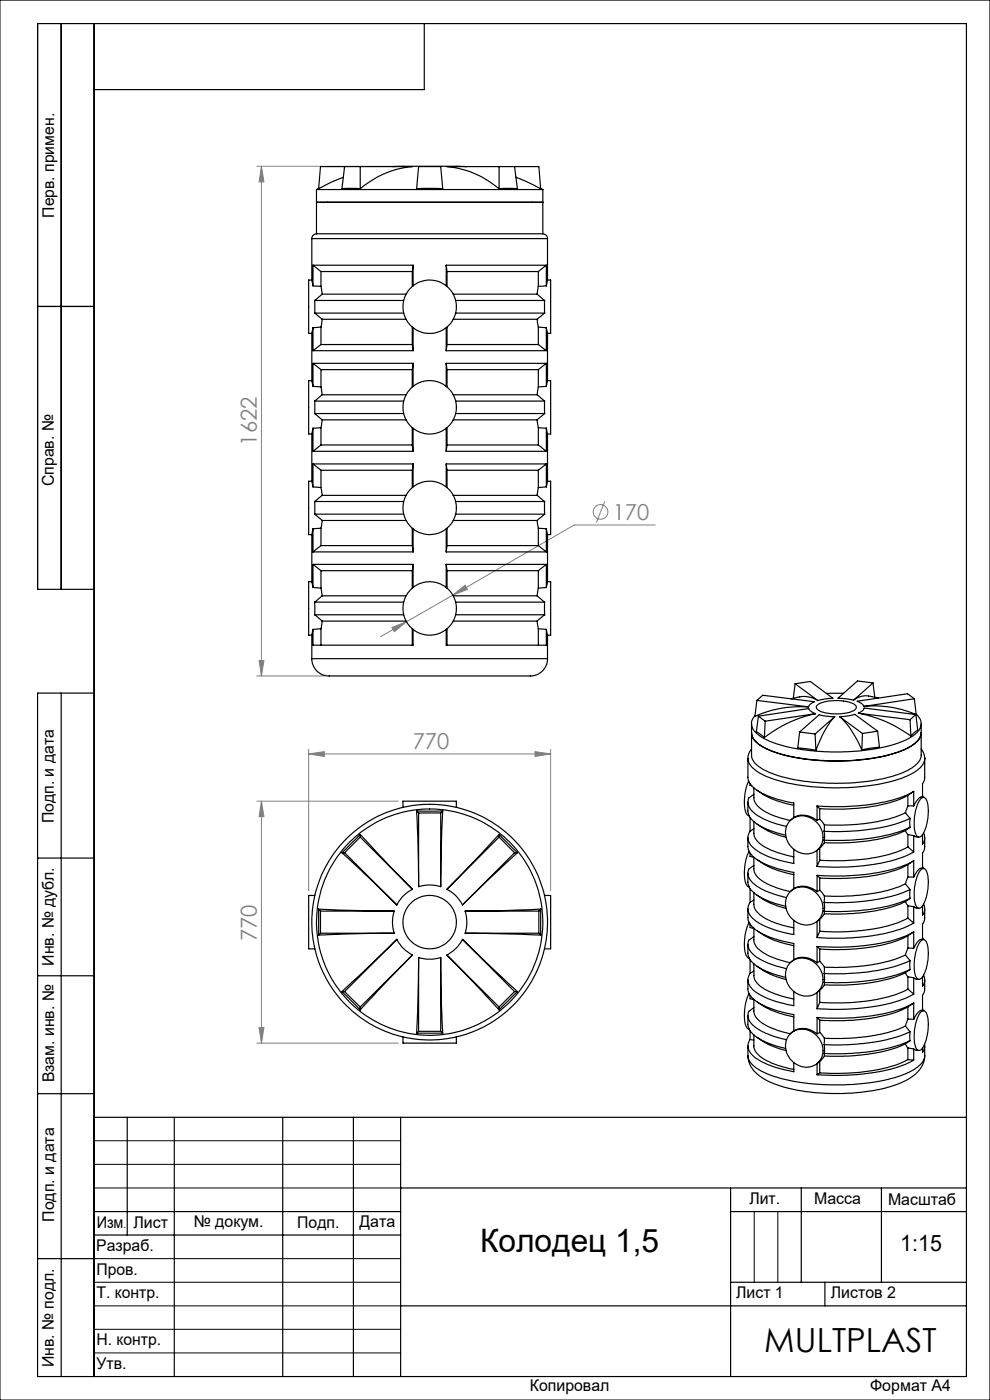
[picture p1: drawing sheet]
<svg xmlns="http://www.w3.org/2000/svg" width="210mm" height="297mm" viewBox="0 0 210 297" stroke-linecap="round" stroke-linejoin="round" font-family="sans-serif">
<g fill="none" stroke="#808080" stroke-width=".21">
<path d="M54.5 35.3h30M55.5 35.3l.5 3.3h-1zM55.5 35.3v108.1M128.3 106.4l-1.8 4.4M139 111.4h-17.2l-25.7 14.9M83.1 133.1l3.1-1.2-2.6 2.1zM96.1 126.3l2.5-2.2 .6 .9zM96.1 126.3l-15.4 8.8M54.5 143.4h14.3M55 140.1h1l-.5 3.3zM65.5 159.9l3.3-.4v1zM65.5 159v29.9"/>
<path d="M65.5 159.9h51.3M113.5 159.5l3.3 .4-3.3 .6zM116.8 159v29.9M54.5 170h30M55.5 170l.5 3.2h-1zM55.5 170v51.3M55 218h1l-.5 3.3zM54.5 221.3h30"/>
<circle cx="127.4" cy="108.6" r="1.55"/>
</g>
<path d="M0 0h210v297h-210zM20 242h65M20 247h65M20 252h65M160 257v15M165 257v15M20 267h65M20 272h65M20 277h65M20 282h65M20 287h65" fill="none" stroke="#000" stroke-width=".21"/>
<g fill="none" stroke="#000" stroke-width=".25">
<path d="M13 5v120M20 5v287M90 5v14h-70M8 65h12M20 125h-12v-120h197v287h-197v-145h12M13 147v145M8 182h12M8 207h12M8 232h12M20 237h185M27 237v25M37 237v55"/>
<path d="M60 237v55M75 237v55M85 237v55M20 257h65M85 252h120M155 252v40M155 257h50M170 252v20M187 252v20M8 267h12M20 262h65M85 277h120"/>
<path d="M155 272h50M175 272v5"/>
</g>
<g fill="#808080">
<path d="M113.5 159.5l3.3 .4-3.3 .6zM65.5 159.9l3.3-.4v1z"/>
<path d="M83.1 133.1l.5 .9 2.6-2.1zM96.1 126.3l3.1-1.3-.6-.9z"/>
<path d="M55 140.1h1l-.5 3.3zM55.5 35.3l.5 3.3h-1z"/>
<path d="M55.5 170l.5 3.2h-1zM55 218h1l-.5 3.3z"/>
</g>
<g fill="none" stroke="#000" stroke-width=".25">
<path d="M67.6 40l-.5 .2M72.8 37.6l-2.6 1.1-2.6 1.3 .4-4.7h19.5a19.6 19.6 0 0 0-11.1 4.7M73.1 35.3l-.6 4.7h3.9M76.4 35.3v4.7M83.3 35.3h15.7M88.8 35.3h4.7l.4 4.7h-5.5zM105.9 35.3v4.7M109.1 35.3l.6 4.7h-3.8M109.4 37.6l2.4 1 2.9 1.4-.4-4.7h-19.5a19.9 19.9 0 0 1 11.1 4.7M114.7 40l.4 .2M66.1 59.4l.3 1.2M66.1 59.4h-.6v11.3h.6"/>
<path d="M66.1 50.6h50M66.1 50.6v8.8M66.4 56.3h21.2M66.4 56.3v4.3M66.4 56.3l1.7 1.3M67.1 49.6a1.02 1.02 0 0 0-1 1M67.1 49.6h48M67.1 42.9h48M67.1 40.2h48M67.1 40.2v9.4M68.1 57.6h19.4M68.1 57.6v3.1"/>
<path d="M69.5 42.9h.1M87.5 57.6v3.1M87.6 56.3v4.3M87.6 56.3l-.1 1.3M94.7 56.3h21.2M94.7 56.3v4.3M94.7 56.3l.1 1.3M94.8 57.6h19.4M94.8 57.6v3.1M112.8 42.9h.1M114.2 57.6v3.1M115.1 49.6a1.02 1.02 0 0 1 1 1"/>
<path d="M115.1 40.2v9.4M115.9 56.3v4.3M115.9 56.3l-1.7 1.3M116.1 59.4l-.2 1.2M116.1 59.4h.7v11.3h-.7M116.1 50.6v8.8M66.1 70.7v10M66.4 69.5l-.3 1.2M66.4 74.4h21.2M66.4 77.1h21.2M66.4 60.6l1.7 .1M66.4 69.5v4.9"/>
<path d="M66.4 77.1v4.9M66.4 77.1l1.7 1.3M66.7 66.4h18.9M66.7 63.7v2.7M66.7 63.7h18.9M66.7 66.4l1.6 1.3M68.1 78.4h19.4M68.1 73.1h19.4M68.1 60.7l.2 1.7M68.1 69.4l-1.7 .1M68.1 73.1l-1.7 1.3M68.1 69.4v3.7"/>
<path d="M68.1 78.4v3.7M68.3 67.7h17.8M68.3 62.4l-1.6 1.3M68.3 62.4h17.8M68.3 67.7l-.2 1.7M87.5 69.4v3.7M87.5 78.4v3.7M87.5 73.1l.1 1.3M87.6 69.5v4.9M87.6 77.1v4.9M87.6 77.1l-.1 1.3M94.7 74.4h21.2"/>
<path d="M94.7 77.1h21.2M94.7 69.5v4.9M94.7 77.1v4.9M94.7 77.1l.1 1.3M94.8 73.1h19.4M94.8 78.4h19.4M94.8 69.4v3.7M94.8 78.4v3.7M94.8 73.1l-.1 1.3M96.1 67.7h17.8M96.1 62.4h17.8M96.7 63.7h18.8"/>
<path d="M96.7 66.4h18.8M113.9 62.4l1.6 1.3M113.9 67.7l.3 1.7M114.2 60.7l-.3 1.7M114.2 69.4l1.7 .1M114.2 73.1l1.7 1.3M114.2 69.4v3.7M114.2 78.4v3.7M115.5 63.7v2.7M115.5 66.4l-1.6 1.3M115.9 69.5l.2 1.2M115.9 60.6l-1.7 .1"/>
<path d="M115.9 69.5v4.9M115.9 77.1v4.9M115.9 77.1l-1.7 1.3M116.1 70.7v10M66.1 80.7l.3 1.3M66.1 80.7h-.6v11.4h.6M66.1 92.1v10M66.4 90.8l-.3 1.3M66.4 95.7h21.2M66.4 98.4h21.2M66.4 82l1.7 .1M66.4 90.8v4.9"/>
<path d="M66.4 98.4v4.9M66.4 98.4l1.7 1.4M66.7 87.7h18.9M66.7 85.1v2.6M66.7 85.1h18.9M66.7 87.7l1.6 1.4M68.1 94.4h19.4M68.1 99.8h19.4M68.1 82.1l.2 1.6M68.1 90.7l-1.7 .1M68.1 94.4l-1.7 1.3M68.1 90.7v3.7"/>
<path d="M68.1 99.8v3.6M68.3 83.7l-1.6 1.4M68.3 83.7h17.8M68.3 89.1h17.8M68.3 89.1l-.2 1.6M87.5 94.4l.1 1.3M87.5 90.7v3.7M87.5 99.8v3.6M87.6 90.8v4.9M87.6 98.4v4.9M87.6 98.4l-.1 1.4M94.7 95.7h21.2"/>
<path d="M94.7 98.4h21.2M94.7 90.8v4.9M94.7 98.4v4.9M94.7 98.4l.1 1.4M94.8 94.4h19.4M94.8 99.8h19.4M94.8 90.7v3.7M94.8 99.8v3.6M94.8 94.4l-.1 1.3M96.1 83.7h17.8M96.1 89.1h17.8M96.7 85.1h18.8"/>
<path d="M96.7 87.7h18.8M113.9 83.7l1.6 1.4M113.9 89.1l.3 1.6M114.2 82.1l-.3 1.6M114.2 90.7l1.7 .1M114.2 94.4l1.7 1.3M114.2 90.7v3.7M114.2 99.8v3.6M115.5 85.1v2.6M115.5 87.7l-1.6 1.4M115.9 90.8l.2 1.3M115.9 82l-1.7 .1"/>
<path d="M115.9 90.8v4.9M115.9 98.4v4.9M115.9 98.4l-1.7 1.4M116.1 80.7l-.2 1.3M116.1 80.7h.7v11.4h-.7M116.1 92.1v10M66.1 102.1l.3 1.2M66.1 102.1h-.6v11.3h.6M66.1 113.4v10M66.4 112.2l-.3 1.2M66.4 117.1h21.2M66.4 119.7h21.2"/>
<path d="M66.4 103.3l1.7 .1M66.4 112.2v4.9M66.4 119.7v4.9M66.4 119.7l1.7 1.4M66.7 109.1h18.9M66.7 106.4v2.7M66.7 106.4h18.9M66.7 109.1l1.6 1.3M68.1 115.7h19.4M68.1 103.4l.2 1.7M68.1 112.1l-1.7 .1M68.1 115.7l-1.7 1.4"/>
<path d="M68.1 112.1v3.6M68.3 105.1l-1.6 1.3M68.3 105.1h17.8M68.3 110.4h17.8M68.3 110.4l-.2 1.7M87.5 112.1v3.6M87.5 115.7l.1 1.4M87.6 112.2v4.9M87.6 119.7v4.9M87.6 119.7l-.1 1.4M94.7 117.1h21.2M94.7 119.7h21.2"/>
<path d="M94.7 112.2v4.9M94.7 119.7v4.9M94.7 119.7l.1 1.4M94.8 115.7h19.4M94.8 115.7l-.1 1.4M94.8 112.1v3.6M96.1 105.1h17.8M96.1 110.4h17.8M96.7 106.4h18.8M96.7 109.1h18.8M113.9 105.1l1.6 1.3M113.9 110.4l.3 1.7"/>
<path d="M114.2 103.4l-.3 1.7M114.2 112.1l1.7 .1M114.2 115.7l1.7 1.4M114.2 112.1v3.6M115.5 106.4v2.7M115.5 109.1l-1.6 1.3M115.9 112.2l.2 1.2M115.9 103.3l-1.7 .1M115.9 112.2v4.9M115.9 119.7v4.9M115.9 119.7l-1.7 1.4M116.1 113.4v10l-.2 1.2"/>
<path d="M116.1 102.1l-.2 1.2M116.1 102.1h.7v11.3h-.7M66.1 139.7a3.9 3.9 0 0 0 4.8 3.7h40.2a4.3 4.3 0 0 0 4.9-2.5l.1-1.2M66.1 123.4l.3 1.2M66.1 123.4h-.6v11.4h.6M66.1 139.7h50M66.1 134.8v4.9M66.4 133.5l-.3 1.3M66.4 133.5v3.4h21.2v-3.4M66.4 124.6l1.7 .2M66.7 130.4h18.9M66.7 127.7v2.7"/>
<path d="M66.7 127.7h18.9M66.7 130.4l1.6 1.4M68.1 121.1h19.4M68.1 124.8l.2 1.6M68.1 133.4l-1.7 .1M68.1 121.1v3.7M68.1 133.4v3.5M68.3 126.4l-1.6 1.3M68.3 126.4h17.8M68.3 131.8h17.8M68.3 131.8l-.2 1.6M87.5 121.1v3.7"/>
<path d="M87.5 133.4v3.5M94.7 133.5v3.4h21.2v-3.4M94.8 121.1h19.4M94.8 121.1v3.7M94.8 133.4v3.5M96.1 126.4h17.8M96.1 131.8h17.8M96.7 127.7h18.8M96.7 130.4h18.8M113.9 126.4l1.6 1.3M113.9 131.8l.3 1.6M114.2 124.8l-.3 1.6"/>
<path d="M114.2 133.4l1.7 .1M114.2 121.1v3.7M114.2 133.4v3.5M115.5 127.7v2.7M115.5 130.4l-1.6 1.4M115.9 133.5l.2 1.3M115.9 124.6l-1.7 .2M116.1 123.4h.7v11.4h-.7M116.1 134.8v4.9M159.4 158.9l-.6 1.1-.2 .9M159.4 153.5v6.7a3.6 3.6 0 0 0 2.2 2.9 33.1 33.1 0 0 0 15.2 3.1 37.6 37.6 0 0 0 15.7-2.8 4.8 4.8 0 0 0 2.9-3v-6.9M159.4 155.4a3.9 3.9 0 0 0 2.5 3.1 34.8 34.8 0 0 0 14.9 2.9 38.7 38.7 0 0 0 15.4-2.6 4.7 4.7 0 0 0 3.2-3.3v-.1a3.8 3.8 0 0 1-2.6 3.1 33.7 33.7 0 0 1-14.9 3 38.1 38.1 0 0 1-15.3-2.6 4.5 4.5 0 0 1-3.2-3.4z"/>
<path d="M160.5 148.6l-.4 3.4a23.4 23.4 0 0 1 11.4-2M160.5 148.6l1.3-1.1 11 1.4-.9 .4-.4 .7M160.5 148.6l11 1.4M160.9 151.9l-.5 3.3 1.7 1.3M160.9 151.9l1.4 1.1M162.3 153l-.2 3.5M167.8 148.3a6.1 6.1 0 0 1 5.7 .3M168.7 145.1l3.2-.5 4.8 3.5-1.9 .2-1.3 .3M168.7 145.1l4.8 3.5M168.7 145.1l-.4 3M169.6 155.3l-.4 3.4 3.9 .5M169.6 155.3l3.3 .4"/>
<path d="M172.9 155.7l.2 3.5M173 151.4a26.6 26.6 0 0 0-10.9 5.1M173 151.4l-1.1-.6-.3-.5-10.7 1.6M173 151.4l-10.7 1.6M173.3 149.7a6.7 6.7 0 0 1 4.8-1 4.5 4.5 0 0 1 3.5 1.2 1.63 1.63 0 0 1-1.6 1.3 9.4 9.4 0 0 1-6.5-.6l-.2-.2a.51 .51 0 0 1 0-.7zM177.1 152a20.8 20.8 0 0 0-4 7.2M177.1 152l-2.5-.2-.8-.2-4.2 3.7M177.1 152l-4.2 3.7M178.1 152a20.7 20.7 0 0 1 4.7 7.1M178.1 152l1.9-.1 1.3-.4 4.9 3.6M178.1 152l4.9 3.6M178.9 147.1h-3.6"/>
<path d="M182.1 151.3a27.5 27.5 0 0 1 11.1 4.8M182.1 151.3l.8-.5 .4-.6 11 1.4M182.1 151.3l10.9 1.4M183 155.6l-.2 3.5M185.2 144.9l-3.3-.4-4.1 3.6 3.2 .5M185.2 144.9l.4 3M185.2 144.9l-4.2 3.7M186.2 155.1l.3 3.4-3.7 .6M186.2 155.1l-3.2 .5M186.3 148.1a6.6 6.6 0 0 0-4.1-.2l-1.2 .7M193 152.7l.2 3.4M194 148.2l.3 3.4a22.4 22.4 0 0 0-11-1.7"/>
<path d="M194 148.2l-1.5-1-10.7 1.6 1 .5 .5 .6M194 148.2l-10.7 1.7M194.3 151.6l.4 3.3-1.5 1.2M194.3 151.6l-1.3 1.1M194.3 151.5a2.58 2.58 0 0 1-.4 4.5 22.6 22.6 0 0 1-10.5 3.2 44.9 44.9 0 0 1-19.9-1.8 6.6 6.6 0 0 1-4-3.3v-.2a2.39 2.39 0 0 1 .7-2.1M195.4 158.9l.5 .9 .2 1.1M76.4 177l11.1 11.7M76.4 177l-3.9 3.9M76.4 177v.6M76.4 177.6l11.1 11.1M76.4 177.6l-3.3 3.3M85.5 171.3v-1.3h11.3v1.3"/>
<path d="M88.4 172h5.5M88.4 172l.2 5.4 .2 10.7M88.4 172l.4 .5M88.8 172.5v15.6M88.8 172.5h4.7M93.5 172.5v15.6M93.9 172l-.4 16.1M93.9 172l-.4 .5M105.9 177l3.8 3.9M105.9 177l-11.1 11.7M105.9 177v.6M105.9 177.6l-11.1 11.1"/>
<path d="M105.9 177.6l3.2 3.3M158.6 160.9v4a4.6 4.6 0 0 0 3.1 3.4 24.6 24.6 0 0 0 6.7 2.1v3.1a4.4 4.4 0 0 1 4.9 .6M158.6 177.7v1.9a4.6 4.6 0 0 0 3.1 3.4 24.6 24.6 0 0 0 6.7 2.1v3.4a4.3 4.3 0 0 1 4.9 .7M158.6 170.2v1.8a4.3 4.3 0 0 0 2.8 3.3l2.1 .9 3.2 1M158.6 160.9a4.2 4.2 0 0 0 2.8 3.2 37.1 37.1 0 0 0 17 3 36.3 36.3 0 0 0 14.8-2.9 4.9 4.9 0 0 0 2.9-3v-.3M158.8 165.7a10 10 0 0 0-.5 6.9l.6 .5M158.9 173.1h.1M159.1 176.4a2.59 2.59 0 0 0 1 3.7 19.1 19.1 0 0 0 8.3 3.1v-3M159.1 166.3v.3l.4 .1M159.1 173.4v3M159.9 167.1v2.1a4 4 0 0 0 2.6 3.1l2 .9 3.1 .9M159.9 168.5a1.94 1.94 0 0 0-.6 3.3 14.1 14.1 0 0 0 7.5 3.5"/>
<path d="M159.9 174.3v2.5a4.1 4.1 0 0 0 2.8 3.1l2.4 1 3.3 .8M159.9 175.8l-.8 .6M160.6 167.6l1.1 .8a18.5 18.5 0 0 0 6.7 2.4M160.6 174.8l3.2 1.9 3 .9M167.7 174a4.3 4.3 0 0 1 6.9 3.1 3.6 3.6 0 0 1-2 3.7 3.6 3.6 0 0 1-4.1-.6 4.2 4.2 0 0 1-.8-6.2zM168.4 173.4l-.6 .5M173.3 171v3.1M173.3 171l.6 .6M173.9 173.8l1 1.2M173.9 173.8l-.6 .3M173.9 171.6v2.2M173.9 179.9v2.6"/>
<path d="M174.8 176.4v1.9M174.8 178.3l.1 .5M174.9 175l-.1 1.4M174.9 178.8l-1.5 1.5M192.1 172.4a33.3 33.3 0 0 1-14.5 2.6h-2.7M192.1 172.4l.9 1.2M192.1 176.2a35.6 35.6 0 0 1-15.6 2.6h-1.6M192.1 176.2l.5 .9M192.6 168.7a32 32 0 0 1-14.2 3l-4.5-.1M192.6 171l-.5 1.4M192.6 179.7a32 32 0 0 1-14.2 2.9l-4.5-.1M192.6 177.1l1.2 .2"/>
<path d="M192.6 171h1.2M192.6 168.7v2.3M192.6 177.1v2.6M192.6 179.7l1.2 1M193 173.6a38.8 38.8 0 0 1-17 2.8h-1.2M193 173.6v1.9M193 175.5a38.2 38.2 0 0 1-16.4 2.8h-1.8M193 175.5l-.9 .7M193.8 167.9a30.5 30.5 0 0 1-13.6 3.2h-4.1l-2.8-.1M193.8 177.3l.4 .2 .7 .1M193.8 167.9v3.1M193.8 177.3v3.4"/>
<path d="M193.8 167.9l-1.2 .8M195.3 169.4a.79 .79 0 0 1 .9-.1 .79 .79 0 0 1 .5 .8 9.9 9.9 0 0 1-1.3 7.3l-.2 .1a.95 .95 0 0 1-1.1-1.1 10 10 0 0 1 1.2-7zM195.4 169.1a2.87 2.87 0 0 0-1.6 1.9M195.4 169.1l.5 .1M195.7 168.8l.2 .4M195.9 176.7l.2 1.2-.4 1.2v-2M196.1 160.9h.1M196.1 160.9v4.2l-.4 1.2v2.8M196.1 177.7v2.1l-.4 1.2v3.2M66.8 190h-1.3v11.3h1.3M67.6 192.9l16 .4M67.6 192.9v5.5"/>
<path d="M67.6 192.9l.4 .4M68 198l-.4 .4M68 193.3h15.6M68 198h15.6M68 193.3v4.7M72.5 180.9l11.7 11.1M72.5 180.9h.6M73.1 180.9l11.1 11.1M83.6 198l-16 .4M83.6 193.3a7.9 7.9 0 0 0 0 4.7M84.2 199.3a7.5 7.5 0 0 0 3.3 3.3M84.2 199.3l-11.7 11.1"/>
<path d="M84.2 199.3l-11.1 11.1M87.5 188.7a7.5 7.5 0 0 0-3.3 3.3M88.8 188.1a7.9 7.9 0 0 1 4.7 0M94.8 188.7a7.5 7.5 0 0 1 3.3 3.3M98.1 199.3l11.6 11.1M98.1 199.3a7.5 7.5 0 0 1-3.3 3.3M98.1 199.3l11 11.1M98.7 198l16 .4M98.7 193.3a7.9 7.9 0 0 1 0 4.7M98.7 193.3h15.6M98.7 198h15.6M109.1 180.9h.6"/>
<path d="M109.1 180.9l-11 11.1M109.7 180.9l-11.6 11.1M114.3 198l.4 .4M114.3 193.3v4.7M114.7 192.9v5.5M114.7 192.9l-16 .4M114.7 192.9l-.4 .4M115.5 190h1.3v11.3h-1.3M158.6 192.8v1.9a4.4 4.4 0 0 0 2.8 3.2 22.9 22.9 0 0 0 7 2.3v3.4a4.3 4.3 0 0 1 4.9 .7M158.6 185.2v1.9a4.2 4.2 0 0 0 2.8 3.3l2.1 .9 3.2 1M158.9 188.1h.1M158.9 180.6a9.8 9.8 0 0 0-.6 7.1l.6 .4"/>
<path d="M158.9 195.7a9.8 9.8 0 0 0-.6 7.1l.6 .4M159.1 191.4a2.59 2.59 0 0 0 1 3.8 19.7 19.7 0 0 0 8.3 3.1v-3.1M159.1 181v.7l.8 .2M159.1 196v.8l.8 .2M159.1 188.5v2.9M159.9 181.9v2.4a3.9 3.9 0 0 0 2.6 3.1l2.7 1.1 2.4 .7M159.9 183.6a1.92 1.92 0 0 0-.6 3.3 14.4 14.4 0 0 0 7.5 3.5M159.9 189.4v2.4a4.1 4.1 0 0 0 2.8 3.2l3.2 1.3 2.5 .5M159.9 196.9v2.5a3.5 3.5 0 0 0 2.3 2.9l2.7 1.2 2.7 .7M159.9 198.7a1.94 1.94 0 0 0-.6 3.3 14.1 14.1 0 0 0 7.5 3.5M159.9 190.9l-.8 .5M160.6 182.3l1.1 .8a18.5 18.5 0 0 0 6.7 2.4"/>
<path d="M160.6 189.9l2.5 1.5 3.7 1.3M160.6 197.4l1.1 .8a17.6 17.6 0 0 0 6.7 2.4M167.5 189.3a4.2 4.2 0 0 1 6.8 1.8 3.6 3.6 0 0 1-1.2 4.5 3.6 3.6 0 0 1-4.6-.3 4.2 4.2 0 0 1-1-6zM168.4 188.5l-.6 .5M173.3 180.4v3.4M173.3 185.7v3.5M173.3 195.5v3.4M173.3 185.7l.6 .6M173.9 188.9l1 1.2M173.9 188.9l-.6 .3M173.9 186.3v2.6M173.9 195v2.6"/>
<path d="M173.9 182.5l-.6 1.3M173.9 197.6l-.6 1.3M174.8 191.4v1.9M174.8 193.3l.1 .5M174.9 190.1l-.1 1.3M174.9 193.8l-1.5 1.6M192.1 187.5a35.6 35.6 0 0 1-15.6 2.6h-1.6M192.1 187.5l.9 1.2M192.1 191.3a37.3 37.3 0 0 1-16.7 2.6l-.5-.1M192.1 191.3l.5 .9M192.6 183.4a32 32 0 0 1-14.2 3l-4.5-.1M192.6 186.1l-.5 1.4"/>
<path d="M192.6 194.8a31.3 31.3 0 0 1-13.7 2.9l-5-.1M192.6 198.5a30.8 30.8 0 0 1-14.2 2.9l-4.5-.1M192.6 186.1h1.2M192.6 192.2l1.2 .1M192.6 183.4v2.7M192.6 192.2v2.6M192.6 198.5v2.6M192.6 194.8l1.2 1M193 188.7a38.2 38.2 0 0 1-16.4 2.8l-1.8-.1M193 188.7v1.9M193 190.6a38.8 38.8 0 0 1-17 2.8l-1.2-.1M193 190.6l-.9 .7"/>
<path d="M193.8 180.7a32.4 32.4 0 0 1-14.2 3.2l-6.3-.1M193.8 182.6a30.2 30.2 0 0 1-13.1 3.1l-4.6 .1-2.8-.1M193.8 195.8a31.2 31.2 0 0 1-13.6 3.2h-4.6l-2.3-.1M193.8 192.3l1.1 .4M193.8 197.7a32.4 32.4 0 0 1-14.2 3.2l-6.3-.1M193.8 182.6v3.5M193.8 192.3v3.5M193.8 197.7v3.5M193.8 182.6l-1.2 .8M193.8 197.7l-1.2 .8M195.2 199.7a.74 .74 0 0 1 .9-.3 .74 .74 0 0 1 .5 .7 9.7 9.7 0 0 1-1.2 7.4l-.2 .2a.95 .95 0 0 1-1.1-1.1 10.3 10.3 0 0 1 1.1-6.9zM195.3 184.5l.3-.2a.83 .83 0 0 1 1.1 .9 10.3 10.3 0 0 1-1.2 7.2 .77 .77 0 0 1-.8 .2 .77 .77 0 0 1-.5-.7 9.7 9.7 0 0 1 1.1-7.4z"/>
<path d="M195.7 183.9l.2 .4M195.7 199l.2 .3M195.9 191.8l.2 1.2-.4 1.2v-2M195.9 184.3l-.5-.1a3.2 3.2 0 0 0-1.6 1.9M195.9 199.3a1.28 1.28 0 0 0-1.6 .9l-.5 1M196.1 192.8v2.1l-.4 1.1v3.3M72.5 210.4l3.9 3.8M72.5 210.4h.6M73.1 210.4l3.3 3.2M76.4 213.6v.6M85.5 220v1.3h11.3v-1.3M87.5 202.6l-11.1 11.6"/>
<path d="M87.5 202.6l-11.1 11M88.4 219.2h5.5M88.8 203.1l-.4 16.1M88.8 203.1a7.9 7.9 0 0 0 4.7 0M88.8 218.8l-.4 .4M88.8 203.1v15.7M88.8 218.8h4.7M93.5 203.1l.2 10.8 .2 5.3M93.5 203.1v15.7M93.5 218.8l.4 .4M94.8 202.6l11.1 11.6M94.8 202.6l11.1 11"/>
<path d="M105.9 213.6v.6M109.1 210.4h.6M109.1 210.4l-3.2 3.2M109.7 210.4l-3.8 3.8M158.6 207.9v1.9a4.2 4.2 0 0 0 2.8 3.2 22.9 22.9 0 0 0 7 2.2v3.5M158.6 200.3v1.9a4.3 4.3 0 0 0 2.8 3.3l2.5 1.1 2.8 .8M158.6 215.4v1.9a4.3 4.3 0 0 0 2.8 3.3l2.1 .9 3.2 .9M158.9 203.2h.1M158.9 218.3h.1M158.9 210.8a9.7 9.7 0 0 0-.6 7l.6 .5M159.1 206.5a2.54 2.54 0 0 0 .8 3.6 18.4 18.4 0 0 0 8.5 3.3v-3.1M159.1 211.1v.8l.8 .2"/>
<path d="M159.1 203.6v2.9M159.1 218.7v1.8M159.9 204.5v2.4a4 4 0 0 0 2.8 3.2l2.9 1.1 2.8 .7M159.9 212v2.5a3.9 3.9 0 0 0 2.6 3l2.7 1.2 2.4 .6M159.9 213.8a1.92 1.92 0 0 0-.6 3.3 14.4 14.4 0 0 0 7.5 3.5M159.9 219.6v2.3a4.6 4.6 0 0 0 3.4 3.4l1.8 .8 3.3 .8M159.9 206l-.8 .5M160.6 205l2.8 1.7 3.4 1.1M160.6 212.5l1.1 .8a19.3 19.3 0 0 0 6.7 2.4M167.5 204.4a4.2 4.2 0 0 1 6.9 2.1 3.6 3.6 0 0 1-1.4 4.3 3.6 3.6 0 0 1-4.5-.4 4.3 4.3 0 0 1-1-6zM167.5 219.5a4.2 4.2 0 0 1 6.9 2.1 3.6 3.6 0 0 1-1.3 4.2 3.6 3.6 0 0 1-4.4-.2 4.2 4.2 0 0 1-1.2-6.1zM168.4 218.7a4.2 4.2 0 0 1 4.9 .6"/>
<path d="M168.4 203.6l-.6 .5M168.4 218.7l-.6 .5M173.3 200.8v3.5M173.3 210.6v3.4M173.3 215.9v3.4M173.3 200.8l.6 .5M173.3 215.9l.6 .5M173.9 203.9l1 1.3M173.9 203.9l-.6 .4M173.9 219l1 1.2M173.9 219l-.6 .3M173.9 201.3v2.6"/>
<path d="M173.9 210.1v2.6M173.9 216.4v2.6M173.9 212.7l-.6 1.3M174.8 206.5v1.9M174.8 208.4l.1 .5M174.9 205.2l-.1 1.3M174.9 208.9l-.5 .6-1 1M192.1 202.6a37.3 37.3 0 0 1-16.7 2.6h-.5M192.1 202.6l.9 1.2M192.1 206.3a33.3 33.3 0 0 1-14.5 2.7l-2.7-.1M192.1 206.3l.5 .9M192.1 217.7a35.6 35.6 0 0 1-15.6 2.6l-1.6-.1"/>
<path d="M192.1 217.7l.9 1.2M192.6 201.1l-.5 1.5M192.6 209.8a32 32 0 0 1-14.2 3l-4.5-.1M192.6 213.6a32 32 0 0 1-14.2 2.9l-4.5-.1M192.6 216.2l-.5 1.5M192.6 201.1l1.2 .1M192.6 207.2l1.2 .2M192.6 216.2h1.2M192.6 207.2v2.6M192.6 213.6v2.6M192.6 209.8l1.2 1.1M193 203.8a40.2 40.2 0 0 1-17.6 2.7h-.6"/>
<path d="M193 203.8v1.9M193 205.7a38.8 38.8 0 0 1-17 2.8l-1.2-.1M193 205.7l-.9 .6M193 218.9a38.8 38.8 0 0 1-17 2.7h-1.2M193 218.9v1.9M193.8 210.9a32.4 32.4 0 0 1-14.2 3.2l-6.3-.1M193.8 207.4l.5 .3M193.8 212.8a31.2 31.2 0 0 1-13.6 3.1l-4.6 .1-2.3-.1M193.8 207.4v3.5M193.8 212.8v3.4M193.8 212.8l-1.2 .8M194.3 207.7l.6 .1"/>
<path d="M195.2 214.8a.73 .73 0 0 1 .9-.4 .73 .73 0 0 1 .5 .8 9.7 9.7 0 0 1-1.2 7.4l-.5 .2a1.87 1.87 0 0 1-.9-2 9.7 9.7 0 0 1 1.2-6zM195.7 214.1l.2 .3M195.9 206.9l.2 1.2-.4 1.1v-2M195.9 214.4a1.3 1.3 0 0 0-1.6 .9l-.5 .9M196.1 207.9v2.1l-.4 1.1v3.3M158.6 223.9a6.3 6.3 0 0 0 4.1 5.4 36.7 36.7 0 0 0 17.2 2.6 27.8 27.8 0 0 0 13.4-3.3 5.6 5.6 0 0 0 2.8-4.7M158.6 223.9a4.3 4.3 0 0 0 2.8 3.3 37.1 37.1 0 0 0 17 2.9 35 35 0 0 0 15.1-3 4.1 4.1 0 0 0 2.6-3.2M158.6 221.9v2M159.1 220.5a2.54 2.54 0 0 0 .8 3.6 18.4 18.4 0 0 0 8.5 3.3v-2M159.1 220.5l.8 .2M160.6 220.1l2.2 1.4 2.4 1 1.6 .4M173.3 225.6v2.4"/>
<path d="M173.9 225.1v2.5M173.9 227.6l-.6 .4M174.8 221.6v1.9M174.8 223.5l.1 .5M174.9 220.2l-.1 1.4M174.9 224l-1.5 1.6M192.1 221.4a35.6 35.6 0 0 1-15.6 2.7l-1.6-.1M192.1 221.4l.5 .9M192.6 224.8a32 32 0 0 1-14.2 2.9l-4.5-.1M192.6 222.3l1.2 .2M192.6 222.3v2.5M192.6 224.8l1.2 .1"/>
<path d="M193 220.8a38.2 38.2 0 0 1-16.4 2.8l-1.8-.1M193 220.8l-.9 .6M193.8 224.9a32.4 32.4 0 0 1-14.2 3.2l-6.3-.1M193.8 222.5l.4 .3h.7M193.8 222.5v2.4M196.1 221.5v1l-.4 .7v-.9M196.1 221.9v2"/>
<circle cx="91.1" cy="65.1" r="5.7"/>
<circle cx="91.1" cy="86.4" r="5.7"/>
<circle cx="91.1" cy="107.7" r="5.7"/>
<circle cx="91.1" cy="129.1" r="5.7"/>
<circle cx="91.1" cy="195.6" r="5.7"/>
<circle cx="91.1" cy="195.6" r="25"/>
<circle cx="91.1" cy="195.6" r="24"/>
</g>
<text font-size="7.1" x="162.1" y="286.9">MULTPLAST</text>
<text font-size="6.9" x="101.9" y="265.6">Колодец 1,5</text>
<text font-size="4.8" x="191" y="265.3">1:15</text>
<g font-size="4.7" fill="#808080">
<text x="54.5" y="94.5" transform="rotate(-90 54.5 94.5)">1622</text>
<text x="130" y="110.3">170</text>
<text x="87.5" y="158.9">770</text>
<text x="54.5" y="199.7" transform="rotate(-90 54.5 199.7)">770</text>
</g>
<g font-size="3.4">
<text x="11.5" y="46.2" transform="rotate(-90 11.5 46.2)">Перв. примен.</text>
<text x="11.4" y="103.2" transform="rotate(-90 11.4 103.2)">Справ. №</text>
<text x="11.4" y="174.7" transform="rotate(-90 11.4 174.7)">Подп. и дата</text>
<text x="11.5" y="204.9" transform="rotate(-90 11.5 204.9)">Инв. № дубл.</text>
<text x="11.5" y="229.6" transform="rotate(-90 11.5 229.6)">Взам. инв. №</text>
<text x="159" y="255.5">Лит.</text>
<text x="172.7" y="255.5">Масса</text>
<text x="188.4" y="255.6">Масштаб</text>
<text x="11.5" y="259.2" transform="rotate(-90 11.5 259.2)">Подп. и дата</text>
<text x="20.5" y="260.4">Изм</text>
<text x="28.3" y="260.4">Лист</text>
<text x="41.1" y="260.4">№ докум.</text>
<text x="63.1" y="260.4">Подп.</text>
<text x="76.2" y="260.4">Дата</text>
<text x="20.4" y="265.4">Разраб.</text>
<text x="20.5" y="275.4">Т. контр.</text>
<text x="20.5" y="270.4">Пров.</text>
<text x="156.2" y="275.4">Лист 1</text>
<text x="176.2" y="275.4">Листов 2</text>
<text x="20.5" y="285.4">Н. контр.</text>
<text x="11.4" y="290" transform="rotate(-90 11.4 290)">Инв. № подл.</text>
<text x="20.5" y="290.4">Утв.</text>
<text x="112.4" y="295">Копировал</text>
<text x="184.6" y="295">Формат А4</text>
</g>
<text font-size="2.1" x="26.2" y="260.4">.</text>
</svg>
